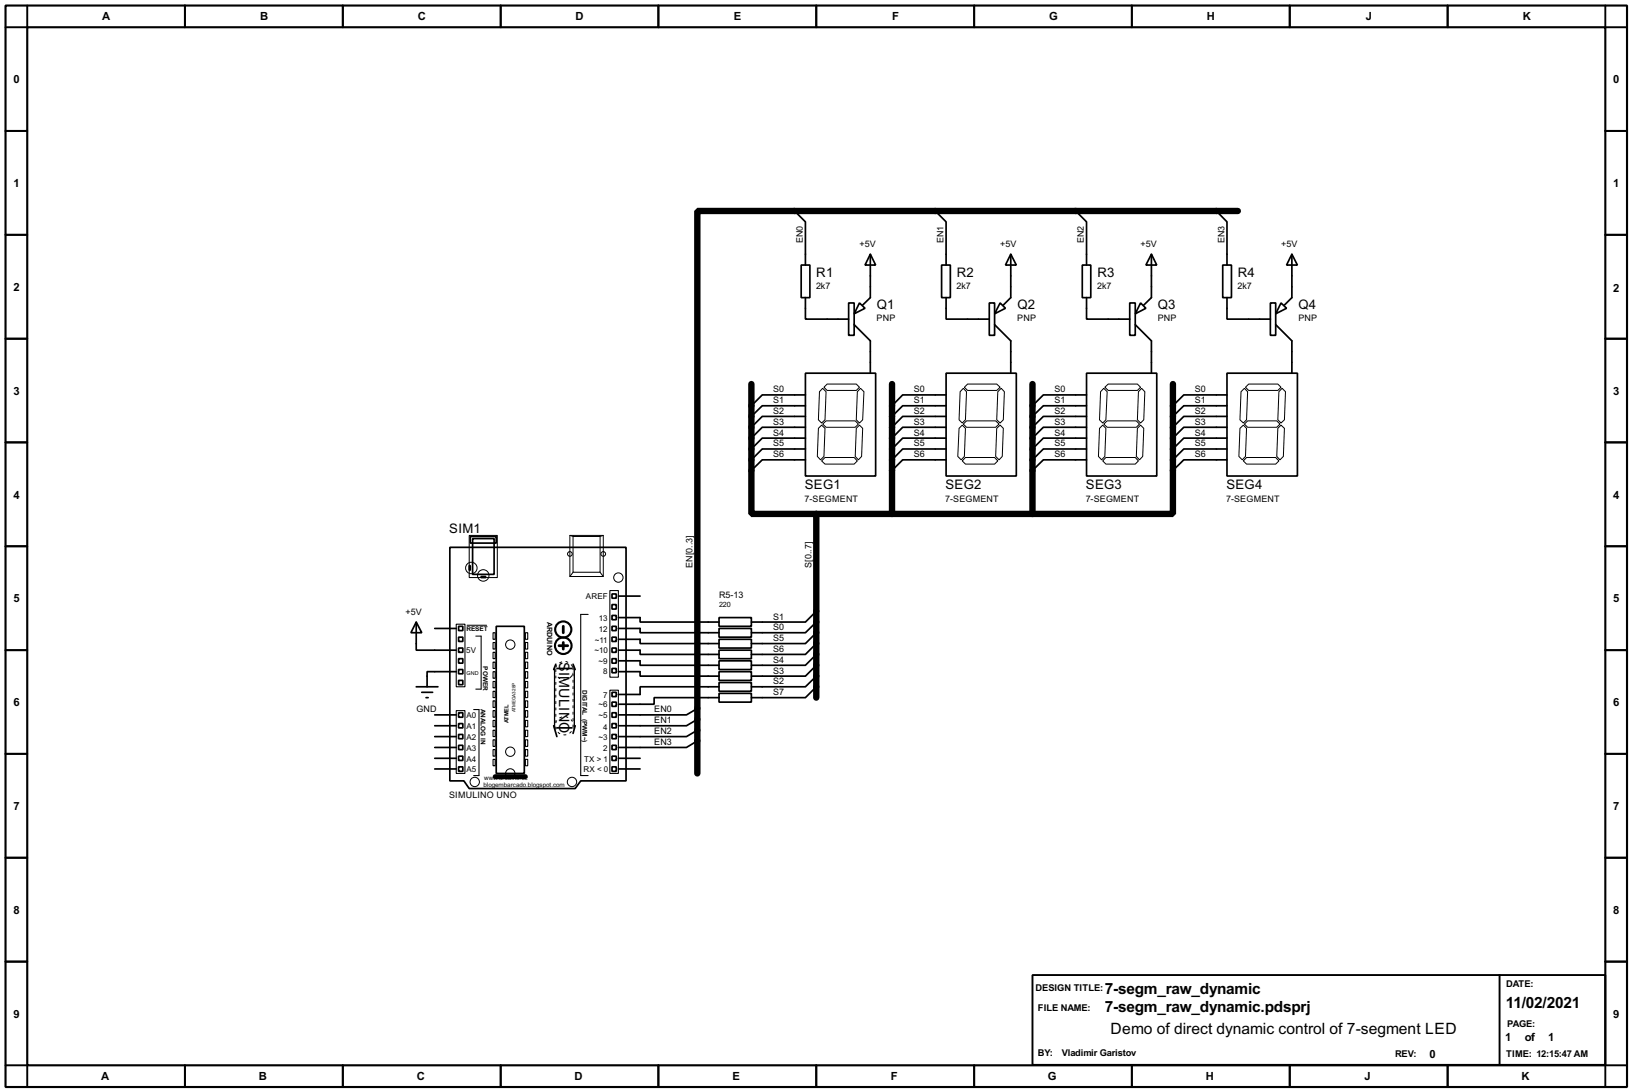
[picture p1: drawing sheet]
<svg xmlns="http://www.w3.org/2000/svg" width="383mm" height="256mm" viewBox="0 0 383 256" stroke-linecap="round" stroke-linejoin="round" font-family="sans-serif">
<g fill="none" stroke="#000" stroke-width=".5">
<path d="M1.3 1.3h381v254h-381zM6.4 6.4h370.8v243.8h-370.8z"/>
<circle cx="132.3" cy="151.7" r="1.95"/>
<circle cx="132.3" cy="147.9" r="1.9"/>
</g>
<g fill="none" stroke="#000" stroke-width=".45">
<path d="M6.4 1.3v5.1h-5.1M43.5 1.3v5.1M80.6 1.3v5.1M117.7 1.3v5.1M154.7 1.3v5.1M191.8 1.3v5.1M228.9 1.3v5.1M266 1.3v5.1M303.1 1.3v5.1M340.2 1.3v5.1M377.2 1.3v5.1h5.1M1.3 30.8h5.1"/>
<path d="M377.2 30.8h5.1M1.3 55.2h5.1M377.2 55.2h5.1M1.3 79.6h5.1M377.2 79.6h5.1M1.3 103.9h5.1M377.2 103.9h5.1M1.3 128.3h5.1M377.2 128.3h5.1M1.3 152.7h5.1M377.2 152.7h5.1M1.3 177.1h5.1"/>
<path d="M377.2 177.1h5.1M1.3 201.5h5.1M377.2 201.5h5.1M1.3 225.9h5.1M242.6 229h134.6v21.1h-134.6zM352.4 229v21.1M377.2 225.9h5.1M1.3 250.2h5.1v5.1M43.5 250.2v5.1M80.6 250.2v5.1M117.7 250.2v5.1M154.7 250.2v5.1"/>
<path d="M191.8 250.2v5.1M228.9 250.2v5.1M266 250.2v5.1M303.1 250.2v5.1M340.2 250.2v5.1M382.3 250.2h-5.1v5.1"/>
</g>
<path d="M290.9 49.6h-127v132.1M176.6 90.2v30.5h15.2M209.6 90.2v30.5M242.6 90.2v30.5M275.6 90.2v30.5h-33M191.8 120.7v43.2M191.8 120.7h50.8" fill="none" stroke="#000" stroke-width="1.5"/>
<g fill="none" stroke="#000" stroke-width=".4">
<path d="M186.7 49.6l2.6 2.5v10.2M204.5 59.7l1.3 2.6h-2.5zM204.5 59.7v10.2l-1.8 1.8M219.8 49.6l2.5 2.5v10.2M237.5 59.7l1.3 2.6h-2.5zM237.5 59.7v10.2l-1.7 1.8M252.8 49.6l2.5 2.5v10.2M270.6 59.7l1.2 2.6h-2.5zM270.6 59.7v10.2l-1.8 1.8M285.8 49.6l2.5 2.5v10.2M303.6 59.7l1.3 2.6h-2.6zM303.6 59.7v10.2l-1.8 1.8"/>
<path d="M188.3 62.3h2v7.6h-2zM189.3 69.9v5.1h10.1M199.4 71.2h1.3v7.6h-1.3zM200.7 76.3l3.8 3.8v7.6M202 71.2l1.3 1.2-2.6 1.3zM221.3 62.3h2v7.6h-2zM222.3 69.9v5.1h10.2M232.5 71.2h1.2v7.6h-1.2zM233.7 76.3l3.8 3.8v7.6M235 71.2l1.3 1.2-2.6 1.3zM254.3 62.3h2v7.6h-2zM255.3 69.9v5.1h10.2"/>
<path d="M265.5 71.2h1.3v7.6h-1.3zM266.8 76.3l3.8 3.8v7.6M268 71.2l1.3 1.2-2.5 1.3zM287.3 62.3h2.1v7.6h-2.1zM288.3 69.9v5.1h10.2M298.5 71.2h1.3v7.6h-1.3zM299.8 76.3l3.8 3.8v7.6M301 71.2l1.3 1.2-2.5 1.3zM189.3 87.7h16.5v24.1h-16.5zM189.3 92.8h-10.2l-2.5 2.5M189.3 95.3h-10.2l-2.5 2.5M189.3 97.8h-10.2l-2.5 2.6"/>
<path d="M222.3 87.7h16.5v24.1h-16.5zM222.3 92.8h-10.2l-2.5 2.5M222.3 95.3h-10.2l-2.5 2.5M222.3 97.8h-10.2l-2.5 2.6M255.3 87.7h16.5v24.1h-16.5zM255.3 92.8h-10.1l-2.6 2.5M255.3 95.3h-10.1l-2.6 2.5M255.3 97.8h-10.1l-2.6 2.6M288.3 87.7h16.6v24.1h-16.6zM288.3 92.8h-10.1l-2.6 2.5M288.3 95.3h-10.1l-2.6 2.5M288.3 97.8h-10.1l-2.6 2.6"/>
<path d="M189.3 100.4h-10.2l-2.5 2.5M189.3 102.9h-10.2l-2.5 2.6M189.3 105.5h-10.2l-2.5 2.5M189.3 108h-10.2l-2.5 2.5M222.3 100.4h-10.2l-2.5 2.5M222.3 102.9h-10.2l-2.5 2.6M222.3 105.5h-10.2l-2.5 2.5M222.3 108h-10.2l-2.5 2.5M255.3 100.4h-10.1l-2.6 2.5M255.3 102.9h-10.1l-2.6 2.6M255.3 105.5h-10.1l-2.6 2.5M255.3 108h-10.1l-2.6 2.5"/>
<path d="M288.3 100.4h-10.1l-2.6 2.5M288.3 102.9h-10.1l-2.6 2.6M288.3 105.5h-10.1l-2.6 2.5M288.3 108h-10.1l-2.6 2.5M105.7 128.6h41.4v54.8h-10.6l-1.3 1.8h-24.9l-1.3-1.8h-3.3zM110.3 132.9h.2v1h-.2zM110.5 126h6.1v1.6h-6.1zM111.1 126.5h5v8.4h-5zM113.1 135.4h1v.3h-1zM143.8 139.5h1v1h-1zM97.8 146.1l1.3 2.5h-2.5zM97.8 146.1v6.6h9.4"/>
<path d="M102.2 147.6h5M107.2 157.8h-6.8v3.5M107.8 147.1h1v1h-1zM107.8 149.7h1v1h-1zM107.8 152.2h1v1h-1zM107.8 154.7h1v1.1h-1zM107.8 157.3h1v1h-1zM107.8 159.8h1v1h-1zM116.6 147.1h6.6v34.6h-6.6zM130.4 157h4.5v14h-4.5zM130.6 156l-.5 1.3M134.7 156l.5 1.3"/>
<path d="M143.8 144.6h1v1h-1zM143.8 147.1h1v1h-1zM143.8 149.7h1v1h-1zM143.8 152.2h1v1h-1zM143.8 154.7h1v1.1h-1zM143.8 157h1v1h-1zM143.8 142h1v1.1h-1zM145.3 145.1h5.1v1h18.6M145.3 147.6h5.1v1h18.6M145.3 150.2h5.1v1h18.6M145.3 152.7h5.1v1h18.6M145.3 155.2h5.1v1.1h18.6"/>
<path d="M145.3 157.8h5.1v1h18.6M145.3 140h5.1M169 145.1h7.6v2h-7.6zM169 147.6h7.6v2.1h-7.6zM169 150.2h7.6v2h-7.6zM169 152.7h7.6v2h-7.6zM169 155.2h7.6v2.1h-7.6zM169 157.8h7.6v2h-7.6zM191.8 143.6l-2.5 2.5h-12.7M191.8 146.1l-2.5 2.5h-12.7M191.8 148.6l-2.5 2.6h-12.7M191.8 151.2l-2.5 2.5h-12.7"/>
<path d="M191.8 153.7l-2.5 2.6h-12.7M191.8 156.3l-2.5 2.5h-12.7M191.8 158.8l-2.5 2.5h-12.7M97.8 161.3h5.1M99.1 162.6h2.6M100.1 163.9h.5M102.2 178.1h5M102.2 175.6h5M102.2 173h5M102.2 170.5h5M102.2 167.9h5M107.8 167.4h1v1.1h-1z"/>
<path d="M107.8 170h1v1h-1zM107.8 172.5h1v1h-1zM107.8 175.1h1v1h-1zM107.8 177.6h1v1h-1zM130.1 170.5l.8 2.5M135.2 170.5l-.5 1.8M143.8 162.6h1v1h-1zM143.8 164.9h1v1h-1zM143.8 167.4h1v1.1h-1zM143.8 170h1v1h-1zM143.8 172.5h1v1h-1zM143.8 175.1h1v1h-1z"/>
<path d="M143.8 177.6h1v1h-1zM145.3 178.1h5.1M163.9 166.4l-2.6 1.5h-16M163.9 169l-2.6 1.5h-16M163.9 171.5l-2.6 1.5h-16M163.9 174l-2.6 1.6h-16M169 160.3h7.6v2.1h-7.6zM169 162.9h7.6v2h-7.6zM169 161.3h-18.6v1.8h-5.1M169 163.9h-15.3v1.5h-8.4M191.8 161.3l-2.5 2.6h-12.7M102.2 180.6h5"/>
<path d="M107.8 180.1h1v1.1h-1zM143.8 180.1h1v1.1h-1zM145.3 180.6h5.1"/>
</g>
<g fill="none" stroke="#000" stroke-width=".25">
<path d="M143.3 138.7h2v20.4h-2zM107.2 146.6h2.1v14.7h-2.1zM111.8 149.4h1.3v12.5h-1.3M115.9 148.6h.5v1.6h-.5zM115.9 150.9h.5v1.6h-.5zM115.9 153.2h.5v1.5h-.5zM115.9 155.5h.5v1.5h-.5zM115.9 157.8h.5v1.5h-.5zM123.5 148.6h.5v1.6h-.5zM123.5 150.9h.5v1.6h-.5zM123.5 153.2h.5v1.5h-.5zM123.5 155.5h.5v1.5h-.5z"/>
<path d="M123.5 157.8h.5v1.5h-.5zM138.2 144.3h-1.7v37.9h1.7M107.2 166.9h2.1v14.8h-2.1zM111.3 166.7h1.3v15.5h-1.3M115.9 160.1h.5v1.5h-.5zM115.9 162.4h.5v1.5h-.5zM115.9 164.6h.5v1.6h-.5zM115.9 166.9h.5v1.6h-.5zM115.9 169.2h.5v1.5h-.5zM115.9 171.5h.5v1.5h-.5zM115.9 173.8h.5v1.5h-.5zM115.9 176.1h.5v1.5h-.5z"/>
<path d="M115.9 178.4h.5v1.5h-.5zM123.5 160.1h.5v1.5h-.5zM123.5 162.4h.5v1.5h-.5zM123.5 164.6h.5v1.6h-.5zM123.5 166.9h.5v1.6h-.5zM123.5 169.2h.5v1.5h-.5zM123.5 171.5h.5v1.5h-.5zM123.5 173.8h.5v1.5h-.5zM123.5 176.1h.5v1.5h-.5zM123.5 178.4h.5v1.5h-.5zM143.3 162.1h2v19.6h-2z"/>
</g>
<g fill="none" stroke="#fff" stroke-width=".23">
<path d="M130.6 156.8v14.5M134.7 156.8v14.5"/>
<circle cx="132.6" cy="157.5" r="2.15"/>
<circle cx="132.6" cy="170.5" r="2.15"/>
</g>
<circle cx="132.6" cy="157.5" r="2.15" fill="none" stroke="#000" stroke-width=".23" stroke-dasharray="2 1 .5 1 .5 1"/>
<g fill="none" stroke="#000" stroke-width=".23" stroke-dasharray=".5 1">
<path d="M134.7 156.8v14.5M130.6 171.3v-14.5"/>
<circle cx="132.6" cy="170.5" r="2.15"/>
</g>
<path d="M131.4 151.7h2M132.4 147.1v1.5M132.4 150.9v1.6" fill="none" stroke="#000" stroke-width=".65"/>
<g fill="none" stroke="#000" stroke-width=".23">
<path d="M193.3 99.6l.8-.7h6.9l.7 .7-.7 .8h-6.9zM193.3 91.2l.8 .8-.2 6.6-.8 .8-.8-.8 .3-6.6zM194.4 90.2h6.8l.8 .8-.8 .7h-6.8l-.8-.7zM202.2 91.2l.8 .8-.3 6.6-.7 .8-.8-.8 .3-6.6zM226.4 99.6l.7-.7h6.9l.8 .7-.8 .8h-6.9zM226.4 91.2l.7 .8-.2 6.6-.8 .8-.7-.8 .2-6.6zM226.6 91l.8-.8h6.8l.8 .8-.8 .7h-6.8zM234.5 92l.8-.8 .7 .8-.2 6.6-.8 .8-.8-.8zM259.4 99.6l.8-.7h6.8l.8 .7-.8 .8h-6.8zM259.4 91.2l.8 .8-.3 6.6-.8 .8-.7-.8 .2-6.6zM259.6 91l.8-.8h6.9l.7 .8-.7 .7h-6.9zM268.3 91.2l.7 .8-.2 6.6-.8 .8-.7-.8 .2-6.6z"/>
<path d="M291.6 92l.8-.8 .8 .8-.3 6.6-.7 .8-.8-.8zM292.4 99.6l.8-.7h6.8l.8 .7-.8 .8h-6.8zM292.7 91l.7-.8h6.9l.7 .8-.7 .7h-6.9zM301.3 91.2l.8 .8-.3 6.6-.8 .8-.7-.8 .2-6.6zM192.3 100.6l.8-.7 .8 .7-.3 6.6-.8 .8-.7-.8zM193.1 108.3l.8-.8h6.8l.8 .8-.8 .7h-6.8zM201.2 100.6l.8-.7 .7 .7-.2 6.6-.8 .8-.7-.8zM225.4 100.6l.7-.7 .8 .7-.3 6.6-.7 .8-.8-.8zM226.9 107.5h6.8l.8 .8-.8 .7h-6.8l-.8-.7zM234.2 100.6l.8-.7 .8 .7-.3 6.6-.7 .8-.8-.8zM258.4 100.6l.7-.7 .8 .7-.3 6.6-.7 .8-.8-.8zM259.9 107.5h6.9l.7 .8-.7 .7h-6.9l-.8-.7z"/>
<path d="M267.3 100.6l.7-.7 .8 .7-.3 6.6-.7 .8-.8-.8zM291.4 100.6l.8-.7 .7 .7-.2 6.6-.8 .8-.8-.8zM292.9 107.5h6.9l.7 .8-.7 .7h-6.9l-.7-.7zM300.3 100.6l.7-.7 .8 .7-.2 6.6-.8 .8-.8-.8zM110.3 125.8h6.6v9.9h-6.6zM133.9 125.8h7.9v9.6h-7.9zM133.9 125.8l.8 .2M134.7 126h6.3v8.4h-6.3zM134.7 134.4l-.8 1M141 134.4l.8 1M141.8 125.8l-.8 .2M109.8 146.9h4.6"/>
<circle cx="110.7" cy="133.4" r="1.35"/>
<circle cx="113.5" cy="135.2" r="1.35"/>
<circle cx="133.9" cy="130.1" r=".55"/>
<circle cx="141.7" cy="130.1" r=".55"/>
<circle cx="145.3" cy="135.7" r="1.1"/>
<circle cx="119.9" cy="151.4" r="1.1"/>
<circle cx="119.9" cy="176.6" r="1.1"/>
<circle cx="111.5" cy="183.7" r="1.1"/>
<circle cx="119.9" cy="181.7" r="1.1"/>
<circle cx="134.4" cy="183.7" r="1.1"/>
</g>
<path d="M116.4 182.4h7.1" fill="none" stroke="#000" stroke-width="1.2"/>
<g font-size="4.1">
<text x="259.6" y="233.4">7-segm_raw_dynamic</text>
<text x="259.6" y="237.7">7-segm_raw_dynamic.pdsprj</text>
<text x="353.9" y="236.7">11/02/2021</text>
<text x="261" y="242.8">Demo of direct dynamic control of 7-segment LED</text>
</g>
<g font-size="3.8">
<text x="131.4" y="155.4" transform="rotate(90 131.4 155.4)">S</text>
<text x="131.4" y="157.8" transform="rotate(90 131.4 157.8)">IMULINO</text>
</g>
<g font-size="3.5">
<text x="191.8" y="64.9">R1</text>
<text x="224.8" y="64.9">R2</text>
<text x="257.9" y="64.9">R3</text>
<text x="290.9" y="64.9">R4</text>
<text x="206" y="72.6">Q1</text>
<text x="239.1" y="72.6">Q2</text>
<text x="272.1" y="72.6">Q3</text>
<text x="305.1" y="72.6">Q4</text>
<text x="189.1" y="114.9">SEG1</text>
<text x="222.2" y="114.9">SEG2</text>
<text x="255.2" y="114.9">SEG3</text>
<text x="288.2" y="114.9">SEG4</text>
<text x="105.6" y="125.1">SIM1</text>
</g>
<g font-size="3">
<text x="24" y="4.6">A</text>
<text x="61.1" y="4.6">B</text>
<text x="98.2" y="4.6">C</text>
<text x="135.2" y="4.6">D</text>
<text x="172.4" y="4.6">E</text>
<text x="209.6" y="4.6">F</text>
<text x="246.5" y="4.6">G</text>
<text x="283.6" y="4.6">H</text>
<text x="320.9" y="4.6">J</text>
<text x="357.8" y="4.6">K</text>
<text x="3.2" y="19.5">0</text>
<text x="379.1" y="19.5">0</text>
<text x="3.2" y="44">1</text>
<text x="379.1" y="44">1</text>
<text x="3.2" y="68.4">2</text>
<text x="379.1" y="68.6">2</text>
<text x="3.2" y="92.7">3</text>
<text x="379.1" y="92.7">3</text>
<text x="3.2" y="117.1">4</text>
<text x="379.1" y="117.1">4</text>
<text x="3.2" y="141.5">5</text>
<text x="379.1" y="141.5">5</text>
<text x="3.2" y="165.9">6</text>
<text x="379.1" y="165.9">6</text>
<text x="3.2" y="190.3">7</text>
<text x="379.1" y="190.3">7</text>
<text x="3.2" y="214.7">8</text>
<text x="379.1" y="214.7">8</text>
<text x="3.2" y="239.1">9</text>
<text x="379.1" y="239.1">9</text>
<text x="353.7" y="244.5">1</text>
<text x="358.3" y="244.5">of</text>
<text x="363.8" y="244.5">1</text>
<text x="335.9" y="248.6">0</text>
<text x="23.8" y="253.8">A</text>
<text x="60.8" y="253.8">B</text>
<text x="97.9" y="253.8">C</text>
<text x="135" y="253.8">D</text>
<text x="172.1" y="253.8">E</text>
<text x="209.3" y="253.8">F</text>
<text x="246.2" y="253.8">G</text>
<text x="283.3" y="253.8">H</text>
<text x="320.6" y="253.8">J</text>
<text x="357.5" y="253.8">K</text>
</g>
<g font-size="2.5">
<text x="243.3" y="232.9">DESIGN TITLE:</text>
<text x="353.9" y="231.9">DATE:</text>
<text x="243.9" y="237.5">FILE NAME:</text>
<text x="354.1" y="241.3">PAGE:</text>
<text x="243.9" y="248.1">BY:</text>
<text x="249.5" y="248.1">Vladimir Garistov</text>
<text x="327.8" y="248.4">REV:</text>
<text x="353.9" y="248.4">TIME: 12:15:47 AM</text>
</g>
<g font-size="2.4">
<text x="188.7" y="57.2" transform="rotate(-90 188.7 57.2)">EN0</text>
<text x="202" y="58">+5V</text>
<text x="221.7" y="57.2" transform="rotate(-90 221.7 57.2)">EN1</text>
<text x="235" y="58">+5V</text>
<text x="254.7" y="57.2" transform="rotate(-90 254.7 57.2)">EN2</text>
<text x="268" y="58">+5V</text>
<text x="287.7" y="57.2" transform="rotate(-90 287.7 57.2)">EN3</text>
<text x="301" y="58">+5V</text>
<text x="191.8" y="67.8">2k7</text>
<text x="224.8" y="67.8">2k7</text>
<text x="257.8" y="67.8">2k7</text>
<text x="290.8" y="67.8">2k7</text>
<text x="206" y="75.5">PNP</text>
<text x="239" y="75.5">PNP</text>
<text x="272" y="75.5">PNP</text>
<text x="305.1" y="75.5">PNP</text>
<text x="181.7" y="92.2">S0</text>
<text x="181.7" y="94.7">S1</text>
<text x="214.7" y="92.2">S0</text>
<text x="214.7" y="94.7">S1</text>
<text x="247.7" y="92.2">S0</text>
<text x="247.7" y="94.7">S1</text>
<text x="280.7" y="92.2">S0</text>
<text x="280.7" y="94.7">S1</text>
<text x="181.7" y="97.2">S2</text>
<text x="181.7" y="99.8">S3</text>
<text x="214.7" y="97.2">S2</text>
<text x="214.7" y="99.8">S3</text>
<text x="247.7" y="97.2">S2</text>
<text x="247.7" y="99.8">S3</text>
<text x="280.7" y="97.2">S2</text>
<text x="280.7" y="99.8">S3</text>
<text x="181.7" y="102.3">S4</text>
<text x="181.7" y="104.9">S5</text>
<text x="181.7" y="107.4">S6</text>
<text x="214.7" y="102.3">S4</text>
<text x="214.7" y="104.9">S5</text>
<text x="214.7" y="107.4">S6</text>
<text x="247.7" y="102.3">S4</text>
<text x="247.7" y="104.9">S5</text>
<text x="247.7" y="107.4">S6</text>
<text x="280.7" y="102.3">S4</text>
<text x="280.7" y="104.9">S5</text>
<text x="280.7" y="107.4">S6</text>
<text x="189.1" y="117.8">7-SEGMENT</text>
<text x="222.1" y="117.8">7-SEGMENT</text>
<text x="255.1" y="117.8">7-SEGMENT</text>
<text x="288.1" y="117.8">7-SEGMENT</text>
<text x="162.7" y="133.4" transform="rotate(-90 162.7 133.4)">EN[0..3]</text>
<text x="190.7" y="133.4" transform="rotate(-90 190.7 133.4)">S[0..7]</text>
<text x="169" y="140.5">R5-13</text>
<text x="95.3" y="144.4">+5V</text>
<text x="181.7" y="145.5">S1</text>
<text x="181.7" y="148">S0</text>
<text x="181.7" y="150.6">S5</text>
<text x="181.7" y="153.1">S6</text>
<text x="181.7" y="155.7">S4</text>
<text x="181.7" y="158.2">S3</text>
<text x="181.7" y="160.7">S2</text>
<text x="97.8" y="167.2">GND</text>
<text x="153.7" y="167.3">EN0</text>
<text x="181.7" y="163.3">S7</text>
<text x="153.7" y="169.9">EN1</text>
<text x="153.7" y="172.4">EN2</text>
<text x="153.7" y="175">EN3</text>
<text x="105.5" y="187.4">SIMULINO UNO</text>
</g>
<g font-size="2.1">
<text x="137.7" y="140.8">AREF</text>
<text x="140.7" y="145.8">13</text>
<text x="140.7" y="148.4">12</text>
<text x="109.6" y="153.5">5V</text>
<text x="139.7" y="153.5">~10</text>
<text x="139.8" y="150.9">~11</text>
<text x="140.7" y="156">~9</text>
<text x="141.8" y="158.3">8</text>
<text x="140.7" y="166.2">~6</text>
<text x="141.8" y="163.9">7</text>
<text x="109.6" y="168.7">A0</text>
<text x="109.6" y="171.2">A1</text>
<text x="109.6" y="173.8">A2</text>
<text x="140.7" y="168.7">~5</text>
<text x="140.7" y="173.8">~3</text>
<text x="141.8" y="171.5">4</text>
<text x="109.6" y="176.3">A3</text>
<text x="109.6" y="178.9">A4</text>
<text x="137.2" y="178.9">TX &gt; 1</text>
<text x="141.8" y="176.3">2</text>
<text x="109.6" y="181.3">A5</text>
<text x="137.1" y="181.3">RX &lt; 0</text>
</g>
<g font-size="1.9">
<text x="169" y="142.7">220</text>
<text x="128.6" y="146" transform="rotate(90 128.6 146)">ARDUINO</text>
</g>
<g font-size="1.7">
<text x="109.6" y="148.2">RESET</text>
<text x="113.5" y="156.5" transform="rotate(90 113.5 156.5)">POWER</text>
<text x="113" y="166.5" transform="rotate(90 113 166.5)">ANALOG IN</text>
<text x="136.9" y="162" transform="rotate(90 136.9 162)">DIGITAL (PWM~)</text>
<text x="113.6" y="184.8">blogembarcado.blogspot.com</text>
<text x="113.8" y="183.3">www.arduino.cc</text>
</g>
<text font-size="1.5" x="119.5" y="169.8" transform="rotate(-90 119.5 169.8)">ATMEL</text>
<text font-size="1.4" x="109.6" y="158.6">GND</text>
<text font-size="1.2" x="121.2" y="167.3" transform="rotate(-90 121.2 167.3)">ATMEGA328P</text>
</svg>
